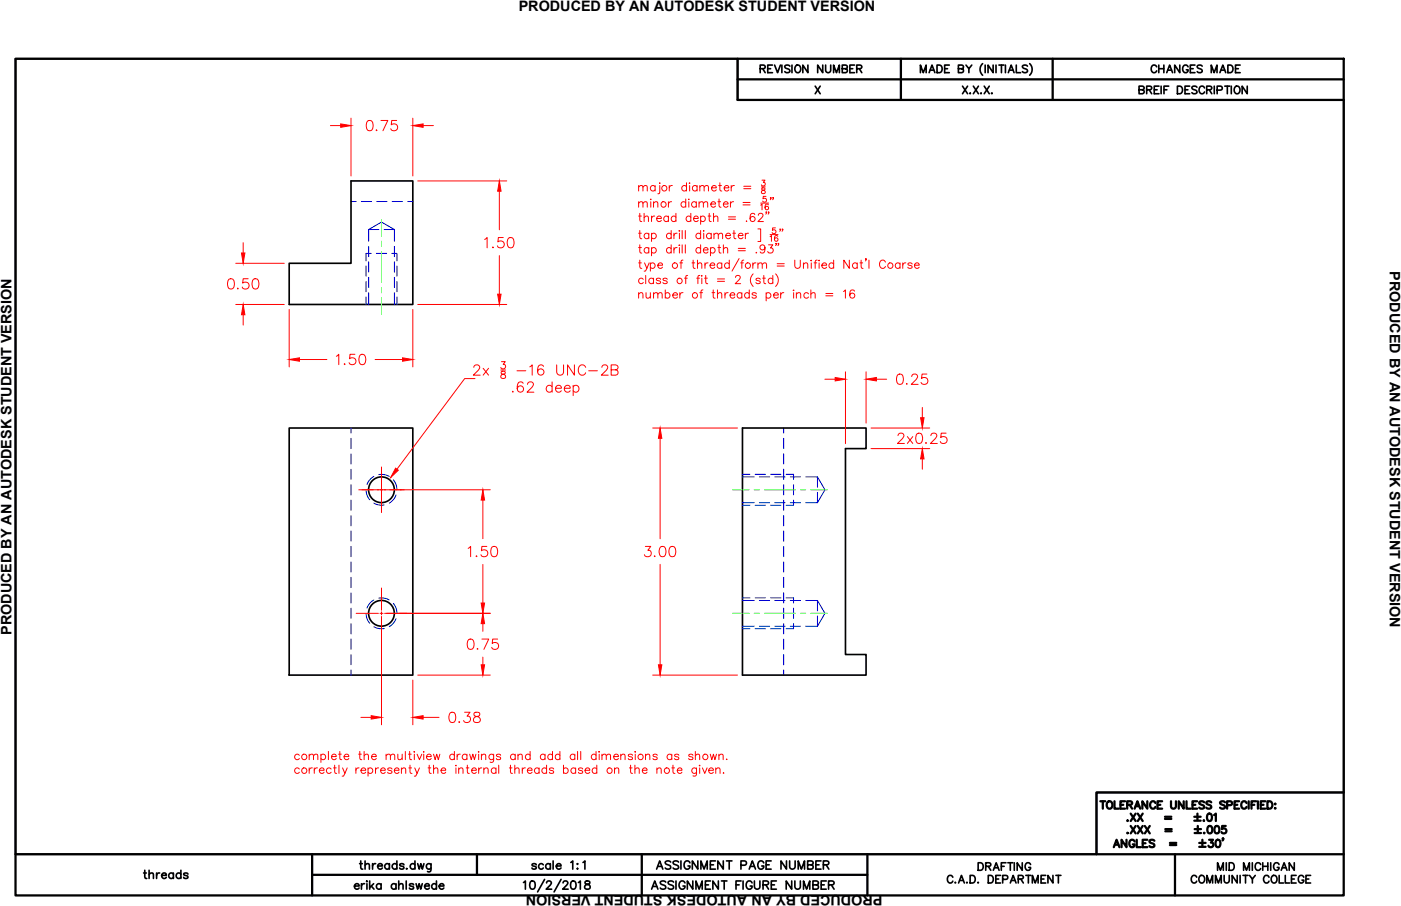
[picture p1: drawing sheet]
<svg xmlns="http://www.w3.org/2000/svg" width="432mm" height="279mm" viewBox="0 0 432 279" stroke-linecap="round" stroke-linejoin="round" font-family="sans-serif">
<!-- layer: OBJECT LINES -->
<g fill="none" stroke="#000" stroke-width=".51">
<path d="M4.8 18.1h222.5v12.7h186.8v213.6h-76.2v19h-333.1zM302.9 19.6a2.41 2.41 0 0 0 0 3.6M317.4 19.6a2.46 2.46 0 0 1 0 3.6M251.2 26.6l1.6 2.3M252.8 26.6l-1.6 2.3M283.7 22.4v-2.3l.9 2.3 .9-2.3v2.3M286.4 22.4l.9-2.3 .8 2.3M286.7 21.6h1.1M288.8 20.1h.8a1.25 1.25 0 0 1 .8 1.1 1.25 1.25 0 0 1-.8 1.2h-.8zM291.1 21.2h.9M292.6 20.1h-1.5v2.3h1.5M295.4 21.2l1.3-.1 .2-.4-.2-.5-1.3-.1v2.3h1l.5-.4a.59 .59 0 0 0-.5-.8"/>
<path d="M296.7 26.6l1.5 2.3M297.7 20.1l.9 1.1 .9-1.1M298.2 26.6l-1.5 2.3M298.6 21.2v1.2M299 28.7v.2l.1-.1M300 26.6l1.6 2.3M301.6 26.6l-1.6 2.3M302.3 28.7v.2l.2-.1M303.3 26.6l1.6 2.3M303.6 20.1v2.3M304.9 26.6l-1.6 2.3M305.7 28.7l-.1 .1h.2"/>
<path d="M306.1 20.1v2.3l-1.6-2.3v2.3M307 20.1v2.3M307.9 20.1h1.5M308.7 20.1v2.3M309.9 20.1v2.3M310.8 22.4l.9-2.3 .8 2.3M311.1 21.6h1.1M313.2 20.1v2.3h1.4M316.7 20.4a.89 .89 0 0 0-1.6 .2l.5 .5 .8 .3 .3 .7a1.02 1.02 0 0 1-1.6 0M108.2 55.8h19v38.1h-38.1v-12.7h19.1zM89.1 132h38.1v76.2h-38.1zM228.8 132h38.1v6.3h-6.3v63.5h6.3v6.4h-38.1z"/>
<path d="M110.8 266.3h.9M111.2 265.5v2l.1 .4 .5 .1M112.5 266.8l.6-.5 .6 .2 .2 1.5M112.5 265.5v2.5M114.8 266.3v1.7M115.8 266.3a.82 .82 0 0 0-1 .8M116.4 267.1h1.5a.81 .81 0 0 0-.9-.7 .81 .81 0 0 0-.8 .8 .81 .81 0 0 0 .8 .8l.9-.3M120 266.7a.81 .81 0 0 0-1.2-.1 .81 .81 0 0 0 0 1.2 .81 .81 0 0 0 1.2-.1M120 266.3v1.7M122.3 266.7a.82 .82 0 0 0-1.2-.1 .82 .82 0 0 0 0 1.2 .82 .82 0 0 0 1.2-.1M122.3 265.5v2.5M124.5 266.7a.77 .77 0 0 0-1.3 0l.1 .3 1.1 .3 .1 .4a.77 .77 0 0 1-1.3 0"/>
<path d="M125.3 267.8v.2l.2-.1M127.9 266.7a.82 .82 0 0 0-1.2-.1 .82 .82 0 0 0 0 1.2 .82 .82 0 0 0 1.2-.1M127.9 265.5v2.5M128.7 266.3l.5 1.7 .5-1.7 .5 1.7 .5-1.7M132.8 266.3l-.1 2.3-.3 .3-.6-.1M132.8 266.7a.81 .81 0 0 0-1.1-.1 .81 .81 0 0 0 0 1.2 .81 .81 0 0 0 1.1-.1M161.3 272.2l.6-.5v2.5M163.6 271.8a.83 .83 0 0 1 1.2 .4 1.28 1.28 0 0 1-.8 2 1.6 1.6 0 0 1-.4-2.4zM167.9 271.2l-2.2 3.9M168.5 272.3l.5-.6h.4l.5 .5-.4 .8-1.2 1.2h1.7M172.9 271.2l-2.1 3.9M173.5 272.3l.5-.6h.5l.5 .5-.4 .8-1.2 1.2h1.7"/>
<path d="M176.2 271.8a.82 .82 0 0 1 1.2 .4 1.28 1.28 0 0 1-.8 2 1.62 1.62 0 0 1-.4-2.4zM178.3 272.2l.6-.5v2.5M180.4 271.8a.51 .51 0 0 0 .3 .8 .91 .91 0 0 1 1 .4 .91 .91 0 0 1 0 1.1l-.9 .1a.72 .72 0 0 1-.6-.8 .72 .72 0 0 1 .7-.6l.5-.2a.5 .5 0 0 0 .3-.8z"/>
<circle cx="117.6" cy="151" r="4"/>
<circle cx="117.6" cy="189.1" r="4"/>
</g>
<!-- layer: HIDDEN -->
<g fill="none" stroke="#00f" stroke-width=".31">
<path d="M108.2 62.1h1.6M111.4 62.1h3.1M113.6 70.8l4-2.3 4 2.3M113.6 76v3.2M114.4 78.1h-1.6v2.4M116 78.1h3.2M116.1 62.1h3.2M116.8 70.8h-3.2v3.6M118.4 70.8h3.2v3.6M120.8 78.1h1.5v2.4M120.9 62.1h3.2M121.6 76v3.2"/>
<path d="M125.6 62.1h1.6M112.8 82v3.2M112.8 86.8v3.2M112.8 91.6v2.3M113.6 80.8v3.1M113.6 85.5v3.2M113.6 90.3v3.6M121.6 80.8v3.1M121.6 85.5v3.2M121.6 90.3v3.6M122.3 82v3.2M122.3 86.8v3.2"/>
<path d="M122.3 91.6v2.3M108.2 132v1.6M108.2 135.2v3.1M108.2 139.9v3.2M241.5 132v1.6M241.5 135.2v3.1M241.5 139.9v3.2M108.2 144.7v3.2M108.2 149.5v3.1M108.2 154.2v3.2M108.2 159v3.2M112.8 151.1l.4 1.8 .8 1.2"/>
<path d="M115.2 146.9l-1.4 1.2-.7 1.3M115.2 155.2l1.8 .6 1.4-.1M116.8 146.4l1.4-.1 1.8 .6M121.2 148l.8 1.2 .3 1.8M122.1 152.7l-.7 1.2-1.4 1.3M228.8 146.3h2.4M228.8 155.8h2.4M228.8 147.1h3.7M228.8 155h3.7M232.7 146.3h3.2M232.7 155.8h3.2M234 147.1h3.2"/>
<path d="M234 155h3.2M237.5 146.3h3.2M237.5 155.8h3.2M238.8 147.1h3.2M238.8 155h3.2M241.5 144.7v3.2M241.5 149.5v3.1M241.5 154.2v3.2M241.5 159v3.2M242.3 146.3h2.3v1.6M243.6 147.1h3.1M243.6 155h3.1"/>
<path d="M244.6 154.2v1.6h-2.3M244.6 149.5v3.1M248.3 147.1h3.6v3.2M251.9 151.8v3.2h-3.6M251.9 147.1l2.4 3.9-2.4 4M108.2 163.7v3.2M108.2 168.5v3.2M108.2 173.3v3.1M108.2 178v3.2M241.5 163.7v3.2M241.5 168.5v3.2M241.5 173.3v3.1"/>
<path d="M241.5 178v3.2M108.2 182.8v3.2M108.2 187.6v3.1M108.2 192.3v3.2M108.2 197.1v3.2M112.8 189.2l.4 1.8 .8 1.2M115.2 185l-1.4 1.2-.7 1.3M115.2 193.3l1.8 .6 1.4-.1M116.8 184.5l1.4-.1 1.8 .6M121.2 186.1l.8 1.2 .3 1.8M122.1 190.8l-.7 1.2-1.4 1.3M228.8 184.4h2.4"/>
<path d="M228.8 193.9h2.4M228.8 185.2h3.7M228.8 193.1h3.7M232.7 184.4h3.2M232.7 193.9h3.2M234 185.2h3.2M234 193.1h3.2M237.5 184.4h3.2M237.5 193.9h3.2M238.8 185.2h3.2M238.8 193.1h3.2M241.5 182.8v3.2"/>
<path d="M241.5 187.6v3.1M241.5 192.3v3.2M241.5 197.1v3.2M242.3 184.4h2.3v1.6M243.6 185.2h3.1M243.6 193.1h3.1M244.6 192.3v1.6h-2.3M244.6 187.6v3.1M248.3 185.2h3.6v3.2M251.9 189.9v3.2h-3.6M251.9 185.2l2.4 3.9-2.4 4M108.2 201.8v3.2"/>
<path d="M108.2 206.6v1.6M241.5 201.8v3.2M241.5 206.6v1.6"/>
</g>
<!-- layer: CENTERLINE -->
<g fill="none" stroke="#0f0" stroke-width=".31">
<path d="M117.6 67.7v5.1M117.6 74.4v1.6M117.6 77.6v9.5M117.6 88.7v1.6M117.6 91.9v5M225.8 151h5.1M232.5 151h1.5M235.6 151h9.6M246.7 151h1.6M249.9 151h5.1M225.8 189.1h5.1M232.5 189.1h1.5"/>
<path d="M235.6 189.1h9.6M246.7 189.1h1.6M249.9 189.1h5.1"/>
</g>
<!-- layer: DIMENSIONS -->
<g fill="none" stroke="#f00" stroke-width=".31">
<path d="M101.8 38.7h3.2M108.2 36.4v17.9M113.3 37.3a1.05 1.05 0 0 1 1.6 .4 2.63 2.63 0 0 1-.4 2.5 1.02 1.02 0 0 1-1.5-.5 2.66 2.66 0 0 1 .3-2.4zM117.4 37.1h2.1l-1.5 3.2M122.3 37.1h-1.6l-.1 1.4a1.12 1.12 0 0 1 1.7 0 1.12 1.12 0 0 1-.2 1.7 1.12 1.12 0 0 1-1.7-.5M127.2 36.4v17.9M130.4 38.7h3.2M116.1 40l-.2 .2h.3M128.8 55.8h27.4M153.9 59v11.9M196.8 57.7l.6-.5 .6 .1 .2 1.6M196.8 57.2v1.7"/>
<path d="M198.2 57.7l.6-.5 .6 .1 .1 1.6M201.9 57.6a.82 .82 0 0 0-1.2-.1 .82 .82 0 0 0 0 1.2 .82 .82 0 0 0 1.2-.2M201.9 57.2v1.7M203.3 56.4v.2zM203.3 57.2v2.1l-.1 .3-.4 .2M206.3 57.2v1.7M207.2 57.2a.82 .82 0 0 0-.9 .7M211.6 57.6a.82 .82 0 0 0-1.2-.1 .82 .82 0 0 0 0 1.2 .82 .82 0 0 0 1.2-.2M211.6 56.4v2.5M212.6 56.4v.2zM212.6 57.2v1.7M214.8 57.6a.81 .81 0 0 0-1.1-.1 .81 .81 0 0 0 0 1.2 .81 .81 0 0 0 1.1-.2"/>
<path d="M214.8 57.2v1.7M215.7 57.7l.6-.5 .6 .1 .1 1.6M215.7 57.2v1.7M217 57.7l.6-.5 .6 .1 .2 1.6M219.3 57.9h1.5a.78 .78 0 0 0-1.1-.6 .78 .78 0 0 0-.3 1.2 .77 .77 0 0 0 1.4 0M221.5 57.2h.9M221.9 56.4v2l.1 .4 .5 .1M223.2 57.9h1.4a.78 .78 0 0 0-1.1-.6 .78 .78 0 0 0-.2 1.2 .77 .77 0 0 0 1.3 0M225.4 57.2v1.7M226.3 57.2a.85 .85 0 0 0-.9 .7M229.2 57.4h2.2M229.2 58.2h2.2"/>
<path d="M234.7 57.6h1.2M234.8 55.6h1l-.5 .6a.59 .59 0 0 1 .4 1 .59 .59 0 0 1-1-.2M234.8 58v.5l.8 .3 .3 .3a.59 .59 0 0 1-.6 .6 .59 .59 0 0 1-.6-.6l1.1-.7-.1-.4zM75 74.8v3.2M149.4 73.9l.7-.6v3.1M151.9 76.1l-.1 .2h.3M153.9 78.8v11.9M155.1 73.3h-1.5l-.1 1.3a1.12 1.12 0 0 1 1.7 0 1.12 1.12 0 0 1-.3 1.7 1.12 1.12 0 0 1-1.6-.5M156.8 73.4a1.03 1.03 0 0 1 1.5 .5 2.69 2.69 0 0 1-.3 2.4 1.02 1.02 0 0 1-1.5-.5 2.5 2.5 0 0 1 .3-2.4zM196.8 62.7l.6-.5 .6 .1 .2 1.6M196.8 62.2v1.7M196.8 66.6h.9"/>
<path d="M196.8 71.9h.9M196.8 76.3h.9M197.2 65.8v2.1l.1 .3 .5 .1M197.2 71.1v2l.1 .4 .5 .1M197.2 75.5v2.1l.1 .3 .5 .1M198.2 62.7l.6-.5 .6 .1 .1 1.6M198.5 67.1l.6-.5 .6 .2 .2 1.5M198.5 65.8v2.5M200 72.3a.81 .81 0 0 0-1.2-.1 .81 .81 0 0 0 0 1.2 .81 .81 0 0 0 1.2-.1M200 76.7a.81 .81 0 0 0-1.2-.1 .81 .81 0 0 0 0 1.2 .81 .81 0 0 0 1.2-.1M200 71.9v1.7M200 76.3v1.7"/>
<path d="M200.6 61.4v.2zM200.6 62.2v1.7M200.8 72.3a.82 .82 0 0 1 1.2-.1 .82 .82 0 0 1 0 1.2 .82 .82 0 0 1-1.2-.1M200.8 76.7a.81 .81 0 0 1 1.2-.1 .81 .81 0 0 1 0 1.2 .81 .81 0 0 1-1.2-.1M200.8 66.6v1.7M200.8 71.9v2.6M200.8 76.3v2.6M201.4 62.7l.6-.5 .6 .1 .2 1.6M201.4 62.2v1.7M201.8 66.6a.85 .85 0 0 0-1 .8M202.4 67.4h1.4a.78 .78 0 0 0-1.1-.7 .78 .78 0 0 0-.2 1.3 .77 .77 0 0 0 1.3 0M206 67a.8 .8 0 0 0-1.2-.1 .8 .8 0 0 0 0 1.2 .8 .8 0 0 0 1.2-.1"/>
<path d="M206 62.2v1.7M206 66.6v1.7M206.9 72.3a.81 .81 0 0 0-1.2-.1 .81 .81 0 0 0 0 1.2 .81 .81 0 0 0 1.2-.1M206.9 76.7a.81 .81 0 0 0-1.2-.1 .81 .81 0 0 0 0 1.2 .81 .81 0 0 0 1.2-.1M206.9 71.1v2.5M206.9 75.5v2.5M207 62.2a.83 .83 0 0 0-1 .7M207.7 71.9v1.7M207.7 76.3v1.7M208.3 67a.81 .81 0 0 0-1.2-.1 .81 .81 0 0 0 0 1.2 .81 .81 0 0 0 1.2-.1M208.3 65.8v2.5M208.7 71.9a.83 .83 0 0 0-1 .7"/>
<path d="M208.7 76.3a.82 .82 0 0 0-1 .8M209.4 71.1v.2zM209.4 75.5v.3zM209.4 71.9v1.7M209.4 76.3v1.7M210.2 71.1v2.5M210.2 75.5v2.5M211.2 71.1v2.5M211.2 75.5v2.5M211.3 62.6a.82 .82 0 0 0-1.2-.1 .82 .82 0 0 0 0 1.2 .82 .82 0 0 0 1.2-.2M211.3 61.4v2.5M212.3 61.4v.2z"/>
<path d="M212.3 62.2v1.7M212.9 67a.81 .81 0 0 0-1.2-.1 .81 .81 0 0 0 0 1.2 .81 .81 0 0 0 1.2-.1M212.9 65.8v2.5M213.8 67.4h1.4a.78 .78 0 0 0-1.1-.7 .78 .78 0 0 0-.2 1.3 .75 .75 0 0 0 1.3 0M214.6 62.6a.82 .82 0 0 0-1.2-.1 .82 .82 0 0 0 0 1.2 .82 .82 0 0 0 1.2-.2M214.6 62.2v1.7M215.5 62.7l.5-.5 .7 .1 .1 1.6M215.5 62.2v1.7M215.9 67a.8 .8 0 0 1 1.2-.1 .8 .8 0 0 1 0 1.2 .8 .8 0 0 1-1.2-.1M215.9 72.3a.82 .82 0 0 0-1.2-.1 .82 .82 0 0 0 0 1.2 .82 .82 0 0 0 1.2-.1M215.9 76.7a.81 .81 0 0 0-1.2-.1 .81 .81 0 0 0 0 1.2 .81 .81 0 0 0 1.2-.1M215.9 66.6v2.6"/>
<path d="M215.9 71.1v2.5M215.9 75.5v2.5M216.8 62.7l.6-.5 .6 .1 .1 1.6M216.8 77.1h1.4a.78 .78 0 0 0-1.1-.7 .78 .78 0 0 0-.2 1.3 .77 .77 0 0 0 1.3 0M216.9 71.1v.2zM216.9 71.9v1.7M218.2 66.6h.9M218.6 65.8v2.1l.1 .3 .5 .1M219 76.7a.81 .81 0 0 1 1.2-.1 .81 .81 0 0 1 0 1.2 .81 .81 0 0 1-1.2-.1M219 76.3v2.6M219.1 62.9h1.4a.81 .81 0 0 0-.9-.6 .81 .81 0 0 0-.7 .8 .81 .81 0 0 0 .8 .8l.8-.4M219.2 72.3a.82 .82 0 0 0-1.2-.1 .82 .82 0 0 0 0 1.2 .82 .82 0 0 0 1.2-.1"/>
<path d="M219.2 71.9v1.7M219.9 67.1l.6-.5 .6 .2 .2 1.5M219.9 65.8v2.5M220 72.4l.7-.5 .6 .2 .1 1.5M220 71.9v1.7M221.3 62.2h.8M221.3 76.3h.8M221.4 72.4l.6-.5 .6 .2 .1 1.5M221.6 61.4v2l.1 .4 .5 .1M221.6 75.5v2.1l.1 .3 .5 .1M222.9 62.9h1.5a.81 .81 0 0 0-.9-.6 .81 .81 0 0 0-.7 .8 .81 .81 0 0 0 .8 .8l.8-.4M222.9 76.8l.7-.5 .6 .2 .1 1.5"/>
<path d="M222.9 75.5v2.5M223.7 72.6h1.4a.81 .81 0 0 0-.9-.6 .81 .81 0 0 0-.7 .8 .81 .81 0 0 0 .8 .8l.8-.3M224.5 66.9h2.2M224.5 67.6h2.2M225.1 62.2v1.7M225.8 71.9h.9M226.1 62.2a.83 .83 0 0 0-1 .7M226.2 71.1v2l.1 .4 .5 .1M227.5 72.6h1.5a.81 .81 0 0 0-.9-.6 .81 .81 0 0 0-.7 .8 .81 .81 0 0 0 .8 .8l.8-.3M227.5 76.6h2.2M227.5 77.3h2.2M227.8 79.7l-2.2 3.9"/>
<path d="M229 62.4h2.2M229 63.2h2.2M229.7 71.9v1.7M230.1 68.1l-.1 .1h.2M230.7 71.9a.83 .83 0 0 0-1 .7M232.6 66.2a.72 .72 0 0 0-1.1-.3 1.45 1.45 0 0 0 .5 2.4 .78 .78 0 0 0 .7-.8 .78 .78 0 0 0-.7-.7 .78 .78 0 0 0-.8 .7M233.1 77.8l-.1 .1h.2M233.6 70.6h.8v3.9h-.8M233.7 66.4l.5-.6 .7 .1 .3 .4-.4 .8-1.2 1.2h1.7M234.4 63.3l.5-.4v1.8M234.4 62.6h2.5M235.8 76.3a.79 .79 0 0 1-1.1 .7 .79 .79 0 0 1-.3-1.2 .79 .79 0 0 1 1.2 .1 1.35 1.35 0 0 1-.8 2.1l-.5-.3"/>
<path d="M236.1 60.6h-.9v.7a.63 .63 0 0 1 .9 0 .63 .63 0 0 1-.1 .9 .63 .63 0 0 1-.9-.2M236.3 65.4h-.3h.3l-.3 .6M236.8 63.2l-.1-.2a.87 .87 0 0 0-1 .6 .87 .87 0 0 0 .6 1.1 .55 .55 0 0 0 .6-.5 .55 .55 0 0 0-.5-.6 .55 .55 0 0 0-.6 .5M236.9 75.5h1.3l-.7 1a.84 .84 0 0 1 .6 1.3 .84 .84 0 0 1-1.5-.2M237 65.4h-.3h.3l-.3 .6M237.3 73l.5-.4v1.8M237.3 72.3h2.5M237.6 61h-.2h.2l-.2 .6M238.4 61h-.3h.3l-.3 .6M239 70.3h-.9v.7a.63 .63 0 0 1 .9 0 .63 .63 0 0 1-.1 1 .63 .63 0 0 1-.9-.3M239.3 75.1h-.3h.3l-.3 .7M239.7 72.9l-.1-.2a.87 .87 0 0 0-1 .7 .87 .87 0 0 0 .6 1 .55 .55 0 0 0 .6-.5 .55 .55 0 0 0-.5-.6 .55 .55 0 0 0-.6 .5"/>
<path d="M240 75.1h-.2h.2l-.2 .7M240.6 70.7h-.3h.3l-.3 .6M241.3 70.7h-.3h.3l-.3 .6M267 79.9h-.3h.3l-.3 .6M70.6 86.1a1.05 1.05 0 0 1 1.5 .5 2.62 2.62 0 0 1-.3 2.4 1.02 1.02 0 0 1-1.5-.5 2.66 2.66 0 0 1 .3-2.4zM72.7 93.9h14.9M72.7 81.2h14.9M73.3 88.8v.3l.1-.1M75 97.1v3.1M76.5 86h-1.5l-.2 1.3a1.12 1.12 0 0 1 1.7 0 1.12 1.12 0 0 1-.2 1.7 1.12 1.12 0 0 1-1.6-.5M78.1 86.1a1.05 1.05 0 0 1 1.6 .5 2.69 2.69 0 0 1-.3 2.4 1.04 1.04 0 0 1-1.6-.5 2.66 2.66 0 0 1 .3-2.4zM89.1 95.4v17.8"/>
<path d="M127.2 95.4v17.8M128.8 93.9h27.4M196.8 90.7l.6-.4 .6 .1 .2 1.5M196.8 90.3v1.6M196.8 81.1h.9M197.2 80.2v2.1l.1 .3 .5 .2M198.3 86.1a.81 .81 0 0 0-1.2-.1 .81 .81 0 0 0 0 1.2 .81 .81 0 0 0 1.2-.1M198.6 81.1l.8 1.7 .7-1.7M199 84.9v2.6M199.1 90.3l.1 1.5 .7 .1 .5-.4M199.4 82.8l-.4 .7-.5 .1M200.4 81.4a.82 .82 0 0 1 1.3-.1 .82 .82 0 0 1 0 1.2 .82 .82 0 0 1-1.3-.1"/>
<path d="M200.4 81.1v2.5M200.4 90.3v1.6M201.4 86.1a.82 .82 0 0 0-1.2-.1 .82 .82 0 0 0 0 1.2 .82 .82 0 0 0 1.2-.1M201.4 90.7l.6-.4 .6 .1 .2 1.5M201.4 85.8v1.7M201.4 90.3v1.6M202.8 81.8h1.4a.78 .78 0 0 0-1.1-.7 .78 .78 0 0 0-.2 1.3 .75 .75 0 0 0 1.3 0M202.8 90.7l.5-.4 .7 .1 .1 1.5M203.6 86.1a.77 .77 0 0 0-1.3 0l.1 .3 1.1 .4 .1 .3a.77 .77 0 0 1-1.3 0M205 90.6a.81 .81 0 0 1 1.2-.1 .81 .81 0 0 1 0 1.2 .81 .81 0 0 1-1.2-.1M205 89.4v2.5M205.7 86.1a.77 .77 0 0 0-1.4 0l.1 .3 1.1 .4 .2 .3a.77 .77 0 0 1-1.4 0"/>
<path d="M207.3 91h1.5a.78 .78 0 0 0-1.1-.7 .78 .78 0 0 0-.2 1.3 .77 .77 0 0 0 1.3 0M209.5 81.1h.9M209.5 90.3v1.6M210.5 80.2l-.5 .1-.1 .4v2.1M210.5 90.3a.82 .82 0 0 0-1 .7M211 85.8h.8M211.9 84.9l-.4 .2-.2 .3v2.1M213.3 81.1h.8M213.6 80.2v2.1l.2 .3 .4 .2M214.7 85.8h.9M215 81.6l.6-.5 .6 .1 .1 1.6M215 80.2v2.6"/>
<path d="M215.7 84.9l-.5 .2-.1 .3v2.1M215.7 90.3h.8M216.3 84.9v.3zM216.3 85.8v1.7M216.7 89.4l-.5 .1-.2 .4v2M217.1 85.8h.9M217.3 81.1v1.7M217.5 84.9v2.1l.1 .4 .5 .1M218.2 81.1a.82 .82 0 0 0-.9 .7M218.8 81.8h1.5a.78 .78 0 0 0-1.1-.7 .78 .78 0 0 0-.2 1.3 .75 .75 0 0 0 1.3 0M219.4 90.3h.9M219.8 89.4v2.1l.1 .3 .5 .1"/>
<path d="M221.1 90.7l.6-.4 .7 .1 .1 1.5M221.1 86h2.2M221.1 86.8h2.2M221.1 89.4v2.5M222.5 81.4a.81 .81 0 0 0-1.2-.1 .81 .81 0 0 0 0 1.2 .81 .81 0 0 0 1.2-.1M222.5 81.1v1.7M223.4 90.3v1.6M224.4 90.3a.82 .82 0 0 0-1 .7M224.8 81.4a.82 .82 0 0 0-1.2-.1 .82 .82 0 0 0 0 1.2 .82 .82 0 0 0 1.2-.1M224.8 80.2v2.6M225 91h1.5a.78 .78 0 0 0-1.1-.7 .78 .78 0 0 0-.3 1.3 .77 .77 0 0 0 1.4 0M226.7 85.6l.5-.7 .8 .3a.8 .8 0 0 1-.2 1.1l-1.2 1.2h1.7"/>
<path d="M228.3 81.1h.8M228.6 90.6a.81 .81 0 0 0-1.2-.1 .81 .81 0 0 0 0 1.2 .81 .81 0 0 0 1.2-.1M228.6 90.3v1.6M229.2 80.2l-.5 .1-.1 .4v2.1M230.9 90.6a.8 .8 0 0 0-1.2-.1 .8 .8 0 0 0 0 1.2 .8 .8 0 0 0 1.2-.1M230.9 89.4v2.5M232 81.1v1.7M232.1 84.5a2.61 2.61 0 0 0 0 3.8M233 81.1a.82 .82 0 0 0-1 .7M233.1 90.6a.75 .75 0 0 0-1.3 0l.3 .4 .9 .2 .1 .4a.77 .77 0 0 1-1.3 0M233.6 81.6l.6-.5 .6 .1 .1 1.6M233.6 81.1v1.7"/>
<path d="M234.3 86.1a.77 .77 0 0 0-1.3 0l.1 .3 1.1 .4 .1 .3a.77 .77 0 0 1-1.3 0M234.9 81.6l.6-.5 .6 .1 .2 1.6M235.1 85.8h.8M235.4 84.9v2.1l.1 .4 .5 .1M236.1 90.6a.81 .81 0 0 1 1.2-.1 .81 .81 0 0 1 0 1.2 .81 .81 0 0 1-1.2-.1M236.1 90.3v2.5M238.2 86.1a.81 .81 0 0 0-1.2-.1 .81 .81 0 0 0 0 1.2 .81 .81 0 0 0 1.2-.1M238.2 84.9v2.6M238.4 91h1.5a.78 .78 0 0 0-1.1-.7 .78 .78 0 0 0-.3 1.3 .77 .77 0 0 0 1.4 0M239 84.5a2.61 2.61 0 0 1 0 3.8M239.5 81.3h2.2M239.5 82h2.2"/>
<path d="M240.6 90.3v1.6M241.6 90.3a.85 .85 0 0 0-1 .7M244.6 89.4v.3zM244.6 90.3v1.6M245 80.2v1.8a.86 .86 0 0 0 .8 .8 .86 .86 0 0 0 .9-.8v-1.8M245.4 90.7l.7-.4 .6 .1 .1 1.5M245.4 90.3v1.6M247.6 81.6l.6-.5 .6 .1 .2 1.6M247.6 81.1v1.7M249.2 90.6a.8 .8 0 0 0-1.2-.1 .8 .8 0 0 0 0 1.2 .8 .8 0 0 0 1.2-.1M249.9 90.7l.6-.4 .6 .1 .1 1.5M249.9 89.4v2.5"/>
<path d="M250 80.2v.3zM250 81.1v1.7M250.9 81.1h.8M251.9 80.2l-.5 .1-.2 .4v2.1M252.5 80.2v.3zM252.5 81.1v1.7M253.3 81.8h1.5a.81 .81 0 0 0-.9-.7 .81 .81 0 0 0-.7 .9 .81 .81 0 0 0 .7 .8l.9-.4M254.5 90.5h2.2M254.5 91.2h2.2M256.9 81.4a.82 .82 0 0 0-1.2-.1 .82 .82 0 0 0 0 1.2 .82 .82 0 0 0 1.2-.1M256.9 80.2v2.6M260 89.9l.6-.5v2.5"/>
<path d="M261.8 80.2v2.6l-1.7-2.6v2.6M263.4 89.8a.72 .72 0 0 0-.7-.4 .72 .72 0 0 0-.7 .5 1.48 1.48 0 0 0 .6 2 .79 .79 0 0 0 .9-.7 .79 .79 0 0 0-.8-.8 .79 .79 0 0 0-.8 .7M264.2 81.4a.82 .82 0 0 0-1.2-.1 .82 .82 0 0 0 0 1.2 .82 .82 0 0 0 1.2-.1M264.2 81.1v1.7M265 81.1h.9M265.4 80.2v2.1l.1 .3 .5 .2M267.8 80.2v2.6M272.9 80.8a.94 .94 0 0 0-1.1-.6 .94 .94 0 0 0-.7 1 1.05 1.05 0 0 0 .3 1.3 1.05 1.05 0 0 0 1.4-.1l.1-.2M277.4 81.4a.82 .82 0 0 0-1.2-.1 .82 .82 0 0 0 0 1.2 .82 .82 0 0 0 1.2-.1M277.4 81.1v1.7M278.2 81.1v1.7M279.2 81.1a.82 .82 0 0 0-1 .7"/>
<path d="M281.1 81.4a.77 .77 0 0 0-1.3 0l.1 .3 1.1 .3 .1 .4a.77 .77 0 0 1-1.3 0M281.9 81.8h1.4a.81 .81 0 0 0-.9-.7 .81 .81 0 0 0-.7 .9 .81 .81 0 0 0 .8 .8l.8-.4M92.3 110.9h8.5M103.7 109.9l.7-.6v3.2M106.2 112.1v.4l.2-.2M109.4 109.3h-1.5l-.2 1.3a1.12 1.12 0 0 1 1.7 0 1.12 1.12 0 0 1-.2 1.7 1.12 1.12 0 0 1-1.6-.5M111.1 109.4a.99 .99 0 0 1 1.5 .5 1.61 1.61 0 0 1-1.1 2.6 1.74 1.74 0 0 1-.7-2.6zM115.6 110.9h8.5M146 113.3l.2-.5 .4-.3 1 .2a.73 .73 0 0 1 .1 1l-1.8 2h2.1M146.4 116.8h-3.2l-20.9 27.9M148.9 113.6l1.7 2.1M150.6 113.6l-1.7 2.1"/>
<path d="M154.3 114.1h1.5M154.6 111.5h1.1l-.6 .9a.74 .74 0 0 1 .5 1.2 .74 .74 0 0 1-1.3-.3M154.6 114.6v.6l.6 .2a.64 .64 0 0 1 .6 .6 .64 .64 0 0 1-.5 .7l-.7-.1-.3-.3a1.11 1.11 0 0 1 1.3-1.1l.1-.4a.84 .84 0 0 0-1.1-.2zM159.3 114.3h2.8M161.2 118.2a.93 .93 0 0 0-1.3-.3 1.89 1.89 0 0 0 .4 3 .99 .99 0 0 0 1.1-.9 .99 .99 0 0 0-.9-1 .99 .99 0 0 0-1.1 .9M162.6 118.5l.2-.4 .4-.3h.6l.5 .3a1.02 1.02 0 0 1-.3 1.3l-1.6 1.5h2.1M163.3 113.1l.7-.6v3.2M167.5 113a.91 .91 0 0 0-.9-.5 .91 .91 0 0 0-.8 .6 2.32 2.32 0 0 0 .3 2.4 .99 .99 0 0 0 1.5-.4 .99 .99 0 0 0-.7-1.3 .99 .99 0 0 0-1.2 .8M170.2 119.3a1.02 1.02 0 0 0-1.5-.2 1.02 1.02 0 0 0 0 1.5 1.02 1.02 0 0 0 1.5-.1M170.2 117.8v3.1M171.2 119.7h1.8a.98 .98 0 0 0-1.4-.8 .98 .98 0 0 0-.2 1.6 .96 .96 0 0 0 1.6 0M171.6 112.5v2.3a1.07 1.07 0 0 0 1 .9 1.07 1.07 0 0 0 1.1-.9v-2.3"/>
<path d="M173.9 119.7h1.8a.98 .98 0 0 0-1.3-.8 .98 .98 0 0 0-.3 1.6 .98 .98 0 0 0 1.6 0M176.7 119.3a1.01 1.01 0 0 1 1.4-.2 1.01 1.01 0 0 1 0 1.5 1.01 1.01 0 0 1-1.4-.1M176.7 118.8v3.2M177 112.5v3.2l-2.1-3.2v3.2M180.5 113.3a1.17 1.17 0 0 0-1.3-.8 1.17 1.17 0 0 0-1 1.2 1.31 1.31 0 0 0 .4 1.7 1.31 1.31 0 0 0 1.8-.1l.1-.3M181.4 114.3h2.7M185.5 113.3l.2-.5 .4-.3 .9 .2a.73 .73 0 0 1 .2 1l-1.9 2h2.2M188.4 114h1.3l.6-.3a.73 .73 0 0 0-.1-1l-1.8-.2v3.2h1.3a.83 .83 0 0 0 .8-.8 .83 .83 0 0 0-.8-.9M254.2 116.9h3.2M260.6 114.7v22.1M266.9 114.7v15.8M270.1 116.9h3.2"/>
<path d="M276.8 115.5a1.02 1.02 0 0 1 1.5 .5 2.66 2.66 0 0 1-.3 2.4 1.05 1.05 0 0 1-1.5-.5 2.63 2.63 0 0 1 .3-2.4zM279.5 118.2v.3l.1-.1M281 116.1l.2-.4 .4-.3h.6l.5 .3a.99 .99 0 0 1-.3 1.3l-1.5 1.5h2.1M285.7 115.4h-1.5l-.2 1.3a1.12 1.12 0 0 1 1.7 0 1.12 1.12 0 0 1-.2 1.7 1.12 1.12 0 0 1-1.6-.5M158.1 120.7l-.2 .1h.3M201.2 132h26.1M203.5 135.2v31M268.5 132h18.1M268.5 138.3h18.1M276.8 134.3l.1-.4 .5-.3h.6l.4 .3a1.02 1.02 0 0 1-.2 1.4l-1.6 1.5h2.1M279.7 134.6l1.6 2.2M281.3 134.6l-1.6 2.2"/>
<path d="M282.7 133.7a1.02 1.02 0 0 1 1.5 .5 1.6 1.6 0 0 1-1.1 2.6 1.73 1.73 0 0 1-.7-2.6zM284.3 125.6v3.2M285.4 136.5l-.2 .1h.4M286.9 134.3l.2-.4a1.02 1.02 0 0 1 1.5 0 1 1 0 0 1-.3 1.4l-1.5 1.5h2.1M291.6 133.6h-1.5l-.2 1.3a1.12 1.12 0 0 1 1.7 0 1.12 1.12 0 0 1-.2 1.7 1.12 1.12 0 0 1-1.6-.5M110.6 151h40.5M117.6 144v14.1M148.8 154.2v11.9M284.3 141.5v3.2M144.3 169.1l.8-.6v3.2M146.9 171.4l-.2 .1h.3M148.8 174.1v11.9"/>
<path d="M150.1 168.5h-1.6l-.1 1.4a1.12 1.12 0 0 1 1.7-.1 1.12 1.12 0 0 1-.2 1.7 1.12 1.12 0 0 1-1.7-.4M151.7 168.7a1.04 1.04 0 0 1 1.5 .4 2.58 2.58 0 0 1-.3 2.4 1.02 1.02 0 0 1-1.5-.4 2.66 2.66 0 0 1 .3-2.4zM198.9 168.5h1.7l-.9 1.2a1.07 1.07 0 0 1 .9 1.5 1.07 1.07 0 0 1-1.7 .3l-.3-.4M201.8 171.4v.3l.1-.2M203.5 174v31M203.6 168.7a1.02 1.02 0 0 1 1.5 .4 2.66 2.66 0 0 1-.3 2.4 1.02 1.02 0 0 1-1.5-.4 2.5 2.5 0 0 1 .3-2.4zM206.6 168.7a1.02 1.02 0 0 1 1.5 .4 2.66 2.66 0 0 1-.3 2.4 1.04 1.04 0 0 1-1.5-.4 2.58 2.58 0 0 1 .3-2.4zM109.8 189.1h6.8M117.1 189.1h1M117.6 181.3v6.9M117.6 188.7v.9M117.6 190.1v33.4"/>
<path d="M118.5 189.1h32.6M144.4 197.2a1.04 1.04 0 0 1 1.6 .5 2.58 2.58 0 0 1-.4 2.4 1.02 1.02 0 0 1-1.5-.5 2.66 2.66 0 0 1 .3-2.4zM147.2 200l-.2 .1h.3M148.5 197.1h2.1l-1.5 3.2M148.8 192.3v2.4M153.4 197.1h-1.6l-.1 1.3a1.12 1.12 0 0 1 1.7 0 1.12 1.12 0 0 1-.2 1.7 1.12 1.12 0 0 1-1.6-.5M127.2 209.7v13.8M128.8 208.2h22.3M138.8 219.8a1.03 1.03 0 0 1 1.5 .4 2.69 2.69 0 0 1-.3 2.5 1.02 1.02 0 0 1-1.5-.5 2.5 2.5 0 0 1 .3-2.4zM143.2 219.6h1.7l-.9 1.3a1.07 1.07 0 0 1 .9 1.4 1.07 1.07 0 0 1-1.7 .4l-.3-.5M146.2 219.8a.64 .64 0 0 0 .3 1.1 1.14 1.14 0 0 1 1.3 .4 1.14 1.14 0 0 1-.1 1.4 1.26 1.26 0 0 1-1.8-.5 1.25 1.25 0 0 1 1.5-1.3 .64 .64 0 0 0 .3-1.1zM148.8 202.6v2.4"/>
<path d="M201.2 208.2h26.1M92.3 232.9a.81 .81 0 0 0-1.2-.1 .81 .81 0 0 0 0 1.2 .81 .81 0 0 0 1.2-.1M92.3 237.2a.81 .81 0 0 0-1.2-.1 .81 .81 0 0 0 0 1.2 .81 .81 0 0 0 1.2-.2M95.3 233.1l.6-.5 .6 .1 .1 1.6M95.3 232.6v1.7M95.3 236.8v1.7M96.3 236.8a.82 .82 0 0 0-1 .8M96.6 233.1l.6-.5 .6 .1 .2 1.6M96.9 236.8v1.7M97.8 236.8a.82 .82 0 0 0-.9 .8M98.4 237.6h1.5a.78 .78 0 0 0-1.1-.7 .78 .78 0 0 0-.2 1.2 .77 .77 0 0 0 1.3 0M98.9 232.9a.81 .81 0 0 1 1.2-.1 .81 .81 0 0 1 0 1.2 .81 .81 0 0 1-1.2-.1"/>
<path d="M98.9 232.6v2.5M101.2 231.7v2.6M102.1 237.2a.81 .81 0 0 0-1.2-.1 .81 .81 0 0 0 0 1.2 .81 .81 0 0 0 1.2-.2M102.2 233.3h1.4a.78 .78 0 0 0-1.1-.7 .78 .78 0 0 0-.2 1.3 .77 .77 0 0 0 1.3 0M102.8 236.8h.8M103.1 236v2l.2 .4 .5 .1M104.4 232.6h.8M104.5 236v2.5M104.7 231.7v2.1l.1 .4 .5 .1M105.6 236.8l.7 1.7 .7-1.7M106 233.3h1.5a.78 .78 0 0 0-1.1-.7 .78 .78 0 0 0-.2 1.3 .77 .77 0 0 0 1.3 0M106.3 238.5l-.4 .7-.4 .2"/>
<path d="M109.7 236.8v1.7M110.5 232.6h.9M110.7 236.8a.82 .82 0 0 0-1 .8M110.9 231.7v2.1l.1 .4 .5 .1M111.2 221.2h3.2M111.3 237.6h1.4a.78 .78 0 0 0-1.1-.7 .78 .78 0 0 0-.2 1.2 .77 .77 0 0 0 1.3 0M112.2 233.1l.6-.5 .6 .1 .2 1.6M112.2 231.7v2.6M113.4 237.2a.81 .81 0 0 1 1.2-.1 .81 .81 0 0 1 0 1.2 .81 .81 0 0 1-1.2-.2M113.4 236.8v2.6M114.5 233.3h1.5a.78 .78 0 0 0-1.1-.7 .78 .78 0 0 0-.3 1.3 .77 .77 0 0 0 1.4 0M115.7 236.8v1.7"/>
<path d="M116.7 236.8a.82 .82 0 0 0-1 .8M117.3 237.6h1.4a.72 .72 0 0 0-.7-.8 .72 .72 0 0 0-.7 .8v.2a.77 .77 0 0 0 .6 .7 .77 .77 0 0 0 .8-.4M119 233.1l.6-.5 .6 .1 .1 1.6M119 232.6v1.7M120.3 233.1l.6-.5 .6 .1 .2 1.6M120.8 237.2a.77 .77 0 0 0-1.3 0l.1 .2 1.1 .4 .1 .3a.77 .77 0 0 1-1.3 0M121.5 237.6h1.5a.72 .72 0 0 0-.7-.8 .72 .72 0 0 0-.8 .8v.2a.77 .77 0 0 0 .6 .7 .77 .77 0 0 0 .9-.4M122.6 232.6l.1 1.6 .7 .1 .6-.5M123.7 237.3l.6-.5 .6 .1 .2 1.6M123.7 236.8v1.7M124 232.6v1.7M124.9 231.7v2.6"/>
<path d="M125.9 232.6h.8M126 236.8h.9M126.3 231.7v2.1l.1 .4 .5 .1M126.4 236v2l.1 .4 .5 .1M127.7 231.7v.3zM127.7 232.6v1.7M127.8 236.8l.7 1.7 .8-1.7M128.5 232.6l.8 1.7 .7-1.7M128.5 238.5l-.3 .7-.5 .2M130.4 221.2h4.9M130.6 231.7v.3zM130.6 232.6v1.7"/>
<path d="M131.4 233.3h1.5a.78 .78 0 0 0-1.1-.7 .78 .78 0 0 0-.2 1.3 .77 .77 0 0 0 1.3 0M131.9 236.8h.9M132.3 236v2l.1 .4 .5 .1M133.6 232.6l.5 1.7 .5-1.7 .5 1.7 .5-1.7M133.6 237.3l.6-.5 .6 .1 .2 1.6M133.6 236v2.5M135.9 237.6h1.5a.72 .72 0 0 0-.7-.8 .72 .72 0 0 0-.8 .8v.2a.77 .77 0 0 0 .6 .7 .77 .77 0 0 0 .9-.4M140 232.9a.81 .81 0 0 0-1.1-.1 .81 .81 0 0 0 0 1.2 .81 .81 0 0 0 1.1-.1M140 231.7v2.6M140.4 236.1h.3zM140.5 236.8v1.7M140.9 232.6v1.7"/>
<path d="M141.4 237.3l.6-.5 .6 .1 .1 1.6M141.4 236.8v1.7M141.5 222.5v.3l.2-.1M141.9 232.6a.82 .82 0 0 0-1 .7M143.7 236.8h.8M143.9 232.9a.81 .81 0 0 0-1.2-.1 .81 .81 0 0 0 0 1.2 .81 .81 0 0 0 1.2-.1M143.9 232.6v1.7M144 236v2l.1 .4 .5 .1M144.8 232.6l.4 1.7 .5-1.7 .5 1.7 .5-1.7M145.4 237.6h1.4a.78 .78 0 0 0-1.1-.7 .78 .78 0 0 0-.2 1.2 .77 .77 0 0 0 1.3 0M147.5 231.7v.3zM147.5 232.6v1.7"/>
<path d="M147.5 236.8v1.7M148.4 233.1l.6-.5 .6 .1 .1 1.6M148.4 232.6v1.7M148.5 236.8a.85 .85 0 0 0-1 .8M149.1 237.3l.6-.5 .6 .1 .2 1.6M149.1 236.8v1.7M152.1 232.6v1.9a.68 .68 0 0 1-1.1 .5M152.1 232.9a.81 .81 0 0 0-1.2-.1 .81 .81 0 0 0 0 1.2 .81 .81 0 0 0 1.2-.1M152.9 237.2a.81 .81 0 0 0-1.2-.1 .81 .81 0 0 0 0 1.2 .81 .81 0 0 0 1.2-.2M152.9 236.8v1.7M153.7 236v2.5M154.3 232.9a.75 .75 0 0 0-1.3 0l.1 .3 1.1 .4 .1 .3a.75 .75 0 0 1-1.3 0"/>
<path d="M157 236.8h.8M157.3 236v2l.2 .4 .4 .1M158.7 237.3l.6-.5 .6 .1 .1 1.6M158.7 236v2.5M158.8 232.9a.81 .81 0 0 0-1.2-.1 .81 .81 0 0 0 0 1.2 .81 .81 0 0 0 1.2-.1M158.8 232.6v1.7M159.6 233.1l.6-.5 .6 .1 .2 1.6M159.6 232.6v1.7M161 236.8v1.7M161.9 236.8a.82 .82 0 0 0-.9 .8M162.5 237.6h1.5a.78 .78 0 0 0-1.1-.7 .78 .78 0 0 0-.2 1.2 .77 .77 0 0 0 1.3 0M163.4 232.9a.81 .81 0 0 0-1.2-.1 .81 .81 0 0 0 0 1.2 .81 .81 0 0 0 1.2-.1"/>
<path d="M163.4 231.7v2.6M166.2 237.2a.81 .81 0 0 0-1.2-.1 .81 .81 0 0 0 0 1.2 .81 .81 0 0 0 1.2-.2M166.2 236.8v1.7M168 232.9a.81 .81 0 0 0-1.2-.1 .81 .81 0 0 0 0 1.2 .81 .81 0 0 0 1.2-.1M168 232.6v1.7M168.5 237.2a.81 .81 0 0 0-1.2-.1 .81 .81 0 0 0 0 1.2 .81 .81 0 0 0 1.2-.2M168.5 236v2.5M170.3 232.9a.81 .81 0 0 0-1.2-.1 .81 .81 0 0 0 0 1.2 .81 .81 0 0 0 1.2-.1M170.3 231.7v2.6M170.6 237.2a.77 .77 0 0 0-1.3 0l.4 .4 .8 .2 .1 .3a.77 .77 0 0 1-1.3 0M172.6 232.9a.81 .81 0 0 0-1.2-.1 .81 .81 0 0 0 0 1.2 .81 .81 0 0 0 1.2-.1M172.6 231.7v2.6"/>
<path d="M173.7 237.2a.81 .81 0 0 1 1.2-.1 .81 .81 0 0 1 0 1.2 .81 .81 0 0 1-1.2-.2M173.7 236v2.5M177.2 232.9a.81 .81 0 0 0-1.2-.1 .81 .81 0 0 0 0 1.2 .81 .81 0 0 0 1.2-.1M177.2 232.6v1.7M177.4 237.2a.81 .81 0 0 0-1.2-.1 .81 .81 0 0 0 0 1.2 .81 .81 0 0 0 1.2-.2M177.4 236.8v1.7M178 231.7v2.6M179 231.7v2.6M179.6 237.2a.77 .77 0 0 0-1.3 0l.3 .4 .9 .2 .1 .3a.77 .77 0 0 1-1.3 0M180.3 237.6h1.5a.78 .78 0 0 0-1.1-.7 .78 .78 0 0 0-.3 1.2 .77 .77 0 0 0 1.4 0M183.7 232.9a.81 .81 0 0 0-1.2-.1 .81 .81 0 0 0 0 1.2 .81 .81 0 0 0 1.2-.1M183.7 231.7v2.6"/>
<path d="M183.9 237.2a.81 .81 0 0 0-1.1-.1 .81 .81 0 0 0 0 1.2 .81 .81 0 0 0 1.1-.2M183.9 236v2.5M184.6 231.9h.2zM184.7 232.6v1.7M185.5 233.1l.6-.5 .6 .1 .2 1.6M185.5 232.6v1.7M186.9 233.1l.6-.5 .6 .1 .1 1.6M189.1 233.3h1.5a.78 .78 0 0 0-1.1-.7 .78 .78 0 0 0-.2 1.3 .77 .77 0 0 0 1.3 0M189.4 237.3l.6-.5 .6 .1 .1 1.6M189.4 236.8v1.7M191.3 233.1l.6-.5 .6 .1 .2 1.6M191.3 232.6v1.7"/>
<path d="M194 236.8h.8M194.4 236v2l.1 .4 .4 .1M194.9 232.9a.75 .75 0 0 0-1.3 0l.1 .3 1.1 .4 .1 .3a.75 .75 0 0 1-1.3 0M195.7 237.3l.6-.5 .6 .1 .1 1.6M195.7 236v2.5M195.8 231.7v.3zM195.8 232.6v1.7M198 237.6h1.4a.78 .78 0 0 0-1.1-.7 .78 .78 0 0 0-.2 1.2 .77 .77 0 0 0 1.3 0M198.9 233.1l.7-.5 .6 .1 .1 1.6M198.9 232.6v1.7M202.5 237.3l.6-.5 .6 .1 .1 1.6M202.5 236.8v1.7"/>
<path d="M202.6 232.9a.75 .75 0 0 0-1.3 0l.1 .3 1.1 .4 .1 .3a.75 .75 0 0 1-1.3 0M207.1 232.9a.81 .81 0 0 0-1.2-.1 .81 .81 0 0 0 0 1.2 .81 .81 0 0 0 1.2-.1M207.1 232.6v1.7M207.1 236.8h.8M207.4 236v2l.1 .4 .5 .1M208.7 237.6h1.5a.72 .72 0 0 0-.7-.8 .72 .72 0 0 0-.8 .8v.2a.77 .77 0 0 0 .6 .7 .77 .77 0 0 0 .9-.4M209.2 232.9a.77 .77 0 0 0-1.3 0l.4 .4 .8 .3 .1 .3a.77 .77 0 0 1-1.3 0M213.6 232.9a.75 .75 0 0 0-1.3 0l.1 .3 1.1 .4 .1 .3a.75 .75 0 0 1-1.3 0M214.3 233.1l.6-.5 .6 .1 .1 1.6M214.3 231.7v2.6M214.7 236.8v2a.68 .68 0 0 1-1.1 .4M214.7 237.2a.81 .81 0 0 0-1.2-.1 .81 .81 0 0 0 0 1.2 .81 .81 0 0 0 1.2-.2"/>
<path d="M215.6 236v.2zM215.6 236.8v1.7M216.5 236.8l.7 1.7 .7-1.7M218.4 237.6h1.5a.78 .78 0 0 0-1.1-.7 .78 .78 0 0 0-.3 1.2 .77 .77 0 0 0 1.4 0M218.9 232.6l.5 1.7 .5-1.7 .4 1.7 .5-1.7M220.6 237.3l.6-.5 .6 .1 .1 1.6M220.6 236.8v1.7M221.6 233.1l.6-.5 .6 .1 .1 1.6M221.6 232.6v1.7M223 238.3l-.1 .1h.2M224 234l-.1 .2h.2"/>
<circle cx="204.8" cy="58" r=".84"/>
<circle cx="204.5" cy="63" r=".84"/>
<circle cx="208" cy="81.9" r=".84"/>
<circle cx="209.5" cy="86.6" r=".84"/>
<circle cx="214.2" cy="91.1" r=".84"/>
<circle cx="230.5" cy="81.9" r=".84"/>
<circle cx="274.4" cy="81.9" r=".84"/>
<circle cx="93.8" cy="237.6" r=".84"/>
<circle cx="93.8" cy="233.4" r=".84"/>
<circle cx="187.9" cy="237.6" r=".84"/>
<circle cx="197.4" cy="233.4" r=".84"/>
<circle cx="205.5" cy="237.6" r=".84"/>
<circle cx="217.4" cy="233.4" r=".84"/>
</g>
<g fill="#f00" stroke="#f00" stroke-width=".31">
<path d="M121.9 144.4l.9 .6-2.4 2.2z"/>
<path d="M105 38.2l3.2 .5-3.2 .6z"/>
<path d="M127.2 38.7l3.2-.5v1.1z"/>
<path d="M153.9 55.8l.5 3.2h-1z"/>
<path d="M153.4 90.7h1l-.5 3.2z"/>
<path d="M74.4 78h1.1l-.5 3.2z"/>
<path d="M75 93.9l.5 3.2h-1.1z"/>
<path d="M89.1 110.9l3.2-.6v1.1z"/>
<path d="M124.1 110.3l3.1 .6-3.1 .5z"/>
<path d="M148.8 151l.6 3.2h-1.1z"/>
<path d="M148.3 186h1.1l-.6 3.1z"/>
<path d="M148.8 189.1l.6 3.2h-1.1z"/>
<path d="M148.3 205h1.1l-.6 3.2z"/>
<path d="M114.4 220.7l3.2 .5-3.2 .6z"/>
<path d="M127.2 221.2l3.2-.5v1.1z"/>
<path d="M257.4 116.4l3.2 .5-3.2 .6z"/>
<path d="M266.9 116.9l3.2-.5v1.1z"/>
<path d="M283.7 128.8h1.1l-.5 3.2z"/>
<path d="M284.3 138.3l.5 3.2h-1.1z"/>
<path d="M203.5 132l.5 3.2h-1.1z"/>
<path d="M202.9 205h1.1l-.5 3.2z"/>
</g>
<!-- layer: BORDER -->
<path d="M4.8 18.1h409.3v258h-409.3zM227.3 18.1v12.7h186.8M277.7 18.1v12.7M324.4 18.1v12.7M227.3 24.5h186.8M4.8 263.4h409.3M96.2 263.4v12.7M96.2 269.8h171.1M147 263.4v6.4M197.8 263.4v12.7M267.3 263.4v12.7M362.1 263.4v12.7" fill="none" stroke="#000" stroke-width=".7"/>
<!-- layer: Title Block -->
<g fill="none" stroke="#000" stroke-width=".7">
<path d="M339.1 247.1h1.6M339.9 247.1v2.3M341.5 247.2a1.07 1.07 0 0 1 1.4 1 1.07 1.07 0 0 1-1.4 1.1l-.4-.8v-.5zM343.5 247.1v2.3h1.3M345.3 248.2h.9M346.8 247.1h-1.5v2.3h1.5M347.2 259v2.3l-1.5-2.3v2.3M347.4 248.2l1.3-.1 .2-.3-.1-.5-1.4-.2v2.3M347.5 253l.1 .1M347.5 256.8l.1 .1M348.2 248.2l.7 1.2M348.5 250.9l1.5 2.3"/>
<path d="M348.5 254.7l1.5 2.3M349.7 249.4l.9-2.3 .8 2.3M349.7 259.5a.84 .84 0 0 0-1-.5 .84 .84 0 0 0-.6 .8v.6a.82 .82 0 0 0 .8 .9 .82 .82 0 0 0 .8-.9h-.6M350 248.6h1.1M350 250.9l-1.5 2.3M350 254.7l-1.5 2.3M350.4 259v2.3h1.3M350.7 250.9l1.5 2.3M350.7 254.7l1.5 2.3M352.2 250.9l-1.5 2.3M352.2 254.7l-1.5 2.3M352.8 254.7l1.6 2.3"/>
<path d="M353.6 247.1v2.3l-1.5-2.3v2.3M353.6 259h-1.4v2.3h1.4M354.4 254.7l-1.6 2.3M355.8 259.3l-.6-.3-.9 .3 .2 .5 1.1 .5 .2 .6a.98 .98 0 0 1-1.5 0M356.1 247.7a.84 .84 0 0 0-.9-.6 .84 .84 0 0 0-.7 .9v.5a.84 .84 0 0 0 .7 .9 .84 .84 0 0 0 .9-.6M356.8 248.2h.8M358.2 247.1h-1.4v2.3h1.4M359.1 251.9h1.9M359.1 252.5h1.9M359.2 255.7h1.9M359.2 256.3h1.9M360.6 259.9h1.9"/>
<path d="M360.9 247.1v1.6a.77 .77 0 0 0 .8 .7 .77 .77 0 0 0 .7-.7v-1.6M364.8 247.1v2.3l-1.5-2.3v2.3M365.7 247.1v2.3h1.3M367.5 248.2h.9M368.1 251.9h2M368.1 253.1h2M368.2 255.7h2M368.2 256.9h2M369 247.1h-1.5v2.3h1.5M369.1 250.9v2M369.2 254.7v2M369.6 259.9h2"/>
<path d="M370.6 259v1.9M371 253l.1 .1M371.1 247.4a.85 .85 0 0 0-.8-.3 .85 .85 0 0 0-.7 .6l1.5 1v.4l-.5 .3-1-.3M371.1 256.8l.1 .1M372.3 251a.74 .74 0 0 1 1.1 .4l.1 .5a1.03 1.03 0 0 1-.6 1.3h-.2a1.45 1.45 0 0 1-.4-2.2zM372.4 254.8a.74 .74 0 0 1 1.1 .4l.1 .5a1.03 1.03 0 0 1-.6 1.3h-.2a1.45 1.45 0 0 1-.4-2.2zM372.7 259h1.2l-.7 .8a.76 .76 0 0 1 .6 1.3 .76 .76 0 0 1-1.4-.3M373.3 247.4a.85 .85 0 0 0-.8-.3 .85 .85 0 0 0-.7 .6l1.5 1v.4l-.5 .3-1-.3M374.2 251.4l.5-.5v2.3M374.6 254.8a.74 .74 0 0 1 1.1 .4l.1 .5a1.03 1.03 0 0 1-.6 1.3h-.3a1.45 1.45 0 0 1-.3-2.2zM374.9 259.1a.74 .74 0 0 1 1.1 .3l.2 .5a1.01 1.01 0 0 1-.9 1.4 1.49 1.49 0 0 1-.4-2.2zM377 258.6h-.2h.2l-.2 .6"/>
<path d="M377.5 247.4a.85 .85 0 0 0-.8-.3 .85 .85 0 0 0-.7 .6l1.5 1v.4l-.5 .3-1-.3M377.8 254.7h-1.1l-.1 1a.81 .81 0 0 1 1.2 0 .81 .81 0 0 1-.1 1.2 .81 .81 0 0 1-1.2-.3M378.2 248.3l1.3-.1 .2-.3-.1-.6-1.4-.2v2.3M380.5 248.2h.9M381.9 247.1h-1.4v2.3h1.4M384.2 247.7a.84 .84 0 0 0-1-.6 .84 .84 0 0 0-.6 .9v.5a.84 .84 0 0 0 .6 .9 .84 .84 0 0 0 1-.6M384.9 247.1v2.3M385.7 248.2h.9M387.1 247.1h-1.4v2.3M387.7 247.1v2.3M388.6 248.2h.8M390 247.1h-1.4v2.3h1.4"/>
<path d="M390.6 247.1h.8a1.22 1.22 0 0 1 .8 1.1 1.22 1.22 0 0 1-.8 1.2h-.8zM392.9 249.3h.2zM393 247.9v.2zM414.1 244.4h-76.2v19M343.3 261.3l.8-2.3 .9 2.3M343.6 260.5h1.1M352.2 260.1h.9M360.6 260.6h1.9M369.6 261.2h2"/>
</g>
<g font-size="5.7">
<text x="233.5" y="23.6">REVISION NUMBER</text>
<text x="353.8" y="23.6">CHANGES MADE</text>
<text x="163" y="269.2">scale 1:1</text>
<text x="201.4" y="269.2">ASSIGNMENT PAGE NUMBER</text>
<text x="43.4" y="272">threads</text>
<text x="108.3" y="275.5">erika ahlswede</text>
<text x="200" y="275.5">ASSIGNMENT FIGURE NUMBER</text>
</g>
<g font-size="5.3">
<text x="350.3" y="30">BREIF DESCRIPTION</text>
<text x="300.6" y="269.5">DRAFTING</text>
<text x="374.3" y="269.5">MID MICHIGAN</text>
<text x="291" y="273.4">C.A.D. DEPARTMENT</text>
<text x="366.2" y="273.4">COMMUNITY COLLEGE</text>
</g>
<g font-size="4.4">
<text x="159.9" y="3.5">PRODUCED BY AN AUTODESK STUDENT VERSION</text>
<text x="428.3" y="83.7" transform="rotate(90 428.3 83.7)">PRODUCED BY AN AUTODESK STUDENT VERSION</text>
<text x="3.5" y="195.8" transform="rotate(-90 3.5 195.8)">PRODUCED BY AN AUTODESK STUDENT VERSION</text>
<text x="272" y="275.9" transform="rotate(180 272 275.9)">PRODUCED BY AN AUTODESK STUDENT VERSION</text>
</g>
</svg>
